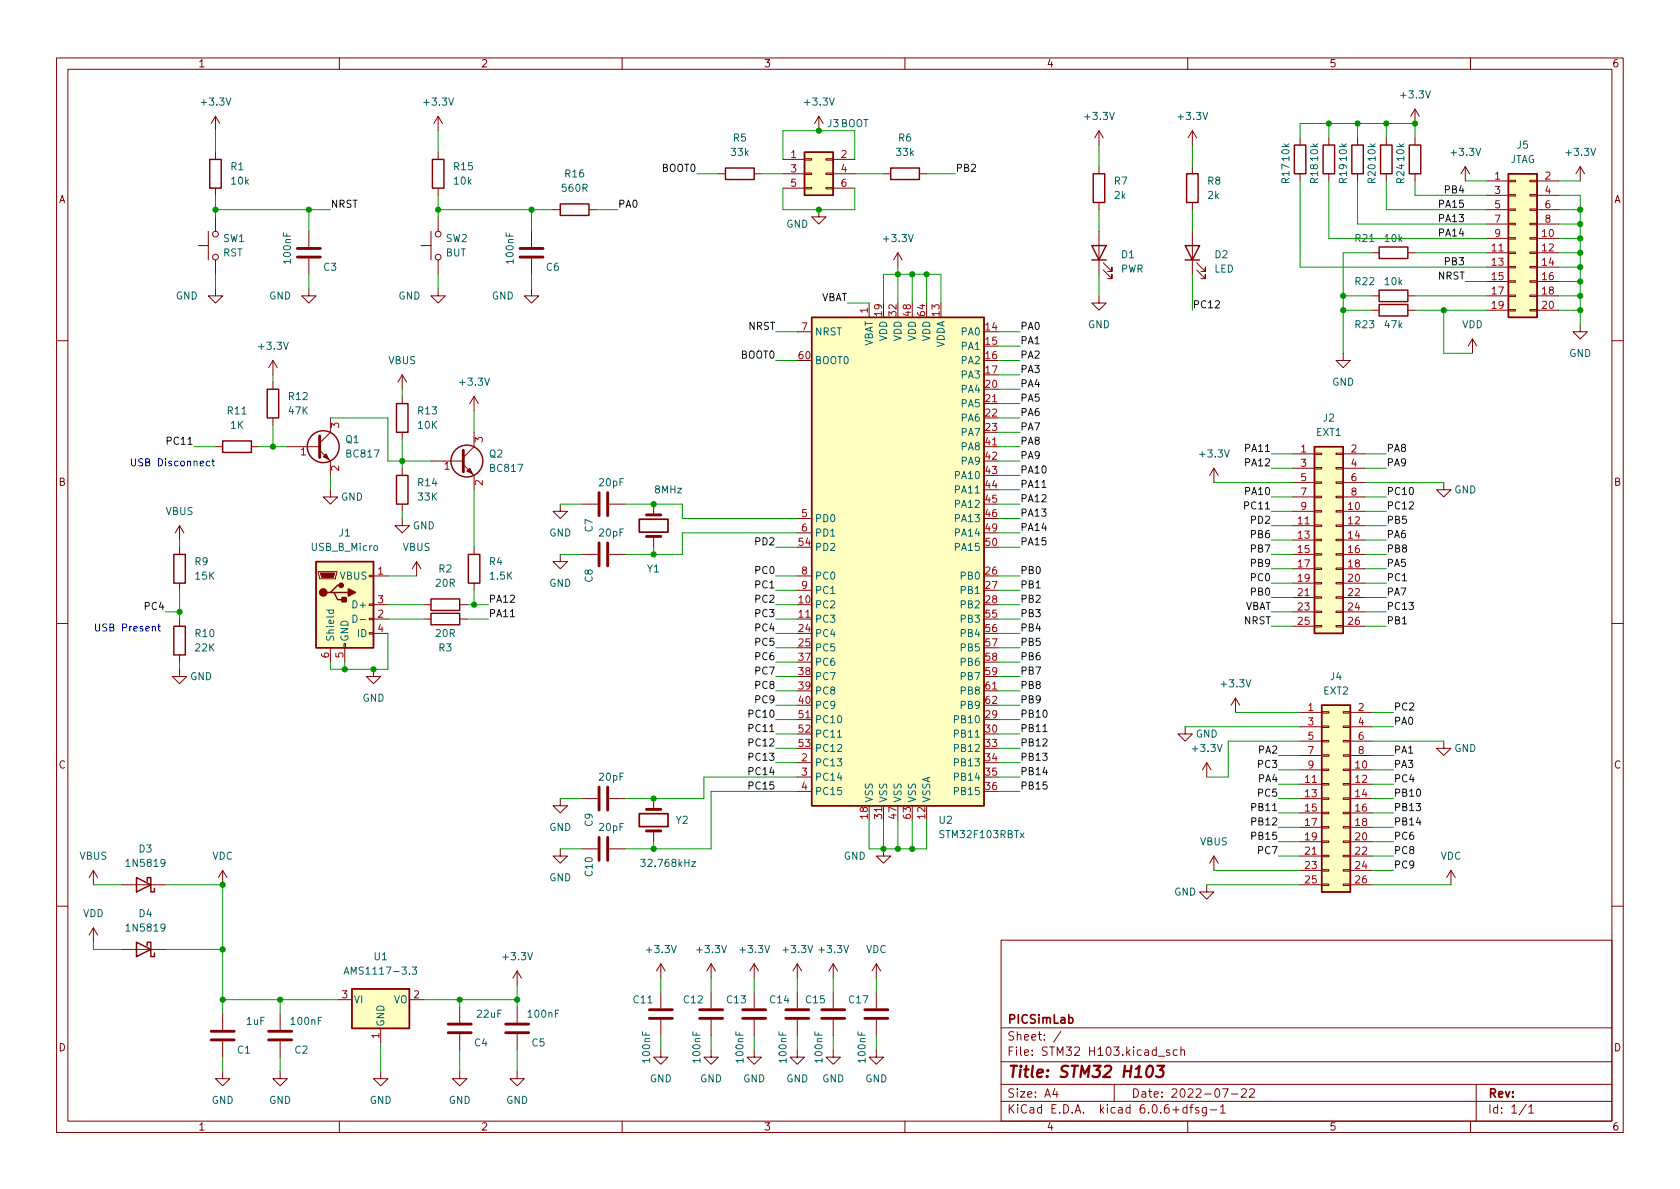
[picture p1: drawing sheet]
<svg xmlns="http://www.w3.org/2000/svg" width="297mm" height="210mm" viewBox="0 0 297 210" stroke-linecap="round" stroke-linejoin="round" font-family="sans-serif">
<g fill="none" stroke="#840000" stroke-width=".18">
<path d="M10 10.2h277v190.1h-277zM12 12.2h273v186.1h-273zM60 10.2v2M110 10.2v2M160 10.2v2M210 10.2v2M250.2 19.3l-.8 1.3M250.2 19.3v2.5M250.2 19.3l.8 1.3M260 10.2v2M38.1 20.6l-.8 1.2M38.1 20.6v2.5"/>
<path d="M38.1 26.9v1.3M38.1 33.3v1.2M38.1 38.3v2.6M38.1 20.6l.8 1.2M77.5 20.6v2.5M77.5 26.9v1.3M77.5 33.3v1.2M77.5 38.3v2.6M77.5 20.6l-.8 1.2M77.5 20.6l.7 1.2M97.8 37.1h1.3M104.1 37.1h1.3"/>
<path d="M127 30.7h1.3M133.3 30.7h1.3M138.4 30.7h3.8M138.4 28.2h3.8M138.4 33.3h3.8M142.2 33.1h1.3v.3h-1.3zM142.2 30.6h1.3v.3h-1.3zM142.2 28.1h1.3v.2h-1.3zM144.8 37.1v1.2h1.2l-1.2 1.3-1.3-1.3h1.3M144.8 20.6l-.8 1.2M144.8 20.6v2.5M144.8 20.6l.7 1.2"/>
<path d="M146 33.1h1.3v.3h-1.3zM146 30.6h1.3v.3h-1.3zM146 28.1h1.3v.2h-1.3zM147.3 30.7h3.8M147.3 28.2h3.8M147.3 33.3h3.8M156.2 30.7h1.3M162.6 30.7h1.2M194.3 23.1l-.8 1.3M194.3 23.1v2.5M194.3 29.5v1.2M194.3 35.8v1.3"/>
<path d="M194.3 23.1l.8 1.3M210.8 23.1v2.5M210.8 29.5v1.2M210.8 35.8v1.3M210.8 23.1l-.7 1.3M210.8 23.1l.8 1.3M229.9 24.4v1.2M229.9 30.7v1.3M234.9 24.4v1.2M234.9 30.7v1.3M240 24.4v1.2M240 30.7v1.3"/>
<path d="M245.1 24.4v1.2M245.1 30.7v1.3M250.2 24.4v1.2M250.2 30.7v1.3M259.1 29.5l-.8 1.2M259.1 29.5v2.5M259.1 29.5l.7 1.2M262.9 37.1h3.8M262.9 32h3.8M262.9 34.5h3.8M262.9 39.6h3.8M266.7 39.5h1.3v.2h-1.3z"/>
<path d="M266.7 37h1.3v.2h-1.3zM266.7 34.4h1.3v.3h-1.3zM266.7 31.9h1.3v.2h-1.3zM270.5 39.5h1.3v.2h-1.3zM270.5 37h1.3v.2h-1.3zM270.5 34.4h1.3v.3h-1.3zM270.5 31.9h1.3v.2h-1.3zM271.8 37.1h3.8M271.8 32h3.8M271.8 34.5h3.8M271.8 39.6h3.8M279.4 29.5l-.8 1.2"/>
<path d="M279.4 29.5v2.5M279.4 29.5l.8 1.2M35.1 43.4h1.7M36.8 40.9v5.1M38.1 51v1.3h1.3l-1.3 1.3-1.3-1.3h1.3M38.1 46v2.5M54.6 51v1.3h1.3l-1.3 1.3-1.3-1.3h1.3M54.6 40.9v2.8M54.6 45.7v2.8M74.4 43.4h1.8M76.2 40.9v5.1M77.5 51v1.3h1.2l-1.2 1.3-1.3-1.3h1.3"/>
<path d="M77.5 46v2.5M94 51v1.3h1.2l-1.2 1.3-1.3-1.3h1.3M94 40.9v2.8M94 45.7v2.8M141 58.7h2.5M153.7 53.6v2.5M158.7 44.7l-.7 1.3M158.7 44.7v2.5M158.7 44.7l.8 1.3M194.3 52.3v1.3h1.3l-1.3 1.3-1.3-1.3h1.3M194.3 40.9v7.6M195.1 47.7l1.5 1.6v-.8v.8h-.8"/>
<path d="M195.1 46.5l1.5 1.5v-.8v.8h-.8M210.8 40.9v7.6M211.6 47.7l1.5 1.6v-.8v.8h-.8M211.6 46.5l1.5 1.5v-.8v.8h-.8M242.6 52.3h1.2M242.6 54.9h1.2M242.6 44.7h1.2M248.9 52.3h1.3M248.9 54.9h1.3M248.9 44.7h1.3M260.3 59.9l-.7 1.3M260.3 59.9v2.6"/>
<path d="M260.3 59.9l.8 1.3M262.9 52.3h3.8M262.9 54.9h3.8M262.9 44.7h3.8M262.9 42.2h3.8M262.9 47.2h3.8M262.9 49.8h3.8M266.7 54.7h1.3v.3h-1.3zM266.7 52.2h1.3v.2h-1.3zM266.7 49.7h1.3v.2h-1.3zM266.7 47.1h1.3v.3h-1.3zM266.7 44.6h1.3v.2h-1.3z"/>
<path d="M266.7 42h1.3v.3h-1.3zM270.5 54.7h1.3v.3h-1.3zM270.5 52.2h1.3v.2h-1.3zM270.5 49.7h1.3v.2h-1.3zM270.5 47.1h1.3v.3h-1.3zM270.5 44.6h1.3v.2h-1.3zM270.5 42h1.3v.3h-1.3zM271.8 52.3h3.8M271.8 54.9h3.8M271.8 44.7h3.8M271.8 42.2h3.8M271.8 47.2h3.8"/>
<path d="M271.8 49.8h3.8M279.4 57.4v1.3h1.3l-1.3 1.2-1.3-1.2h1.3M10 60.2h2M38.1 79h1.3M44.4 79h1.3M48.3 63.7v2.6M48.3 67.6v1.2M48.3 73.9v1.3M48.3 63.7l-.8 1.3M48.3 63.7l.7 1.3M50.8 79h5.7M56.5 79.6l1.9 1.9v2.6"/>
<path d="M58.4 73.9v2.5l-1.9 2M71.1 66.3v2.5M71.1 70.1v1.3M71.1 76.4v1.3M71.1 66.3l-.7 1.3M71.1 66.3l.8 1.3M83.8 76.4v2.6l-1.9 1.9M83.8 70.1v2.5M83.8 70.1l-.7 1.3M83.8 70.1l.8 1.3M174 71.4h2.5M174 79h2.5"/>
<path d="M237.5 62.5v1.2h1.3l-1.3 1.3-1.3-1.3h1.3M285 60.2h2M31.7 93l-.7 1.2M31.7 93v2.5M31.7 96.8v1.2M31.7 93l.8 1.2M58.4 86.6v1.3h1.3l-1.3 1.2-1.3-1.2h1.3M71.1 91.7v1.3h1.3l-1.3 1.2-1.3-1.2h1.3M71.1 82.8v1.3M71.1 89.1v1.3M73.7 99.3l-.8 1.3M73.7 99.3v2.5"/>
<path d="M73.7 99.3l.7 1.3M76.2 81.5h5.7M81.9 82.2l1.9 1.9v2.5M83.8 96.8v1.2M99.1 98v1.3h1.2l-1.2 1.3-1.3-1.3h1.3M99.1 89.1v1.3h1.2l-1.2 1.3-1.3-1.3h1.3M102.9 98h2.8M102.9 89.1h2.8M107.7 98h2.8M107.7 89.1h2.8M115.6 89.1v2M115.6 94.9v1.9"/>
<path d="M141 91.7h2.5M141 94.2h2.5M214.6 82.8v2.5M214.6 82.8l-.7 1.3M214.6 82.8l.8 1.3M228.6 80.3h3.8M228.6 90.4h3.8M228.6 93h3.8M228.6 95.5h3.8M228.6 98h3.8M228.6 82.8h3.8M228.6 85.3h3.8"/>
<path d="M228.6 87.9h3.8M232.4 97.9h1.3v.3h-1.3zM232.4 95.4h1.3v.2h-1.3zM232.4 92.8h1.3v.3h-1.3zM232.4 90.3h1.3v.2h-1.3zM232.4 87.8h1.3v.2h-1.3zM232.4 85.2h1.3v.3h-1.3zM232.4 82.7h1.3v.2h-1.3zM232.4 80.1h1.3v.3h-1.3zM236.2 97.9h1.3v.3h-1.3zM236.2 95.4h1.3v.2h-1.3zM236.2 92.8h1.3v.3h-1.3z"/>
<path d="M236.2 90.3h1.3v.2h-1.3zM236.2 87.8h1.3v.2h-1.3zM236.2 85.2h1.3v.3h-1.3zM236.2 82.7h1.3v.2h-1.3zM236.2 80.1h1.3v.3h-1.3zM237.5 80.3h3.8M237.5 90.4h3.8M237.5 93h3.8M237.5 95.5h3.8M237.5 98h3.8M237.5 82.8h3.8M237.5 85.3h3.8"/>
<path d="M237.5 87.9h3.8M255.3 85.3v1.3h1.2l-1.2 1.3-1.3-1.3h1.3M10 110.2h2M31.7 118.4v1.2h1.3l-1.3 1.3-1.2-1.3h1.2M31.7 103.1v1.3M31.7 109.5v1.2M31.7 115.8v1.3M56.3 101.1h3.3v.2l-.3 1.1h-2.8zM58.4 114.5v2.6M60.8 113.8h.3v.7h-.3zM61 114.5v2.6M65.3 111.9h.7v.2h-.7z"/>
<path d="M65.3 109.3h.7v.3h-.7zM65.3 106.8h.7v.3h-.7zM65.3 101.7h.7v.3h-.7zM66 118.4v1.2h1.3l-1.3 1.3-1.2-1.3h1.2M66 109.5h2.6M66 101.8h2.6M66 106.9h2.6M66 112h2.6M74.9 109.5h1.3M74.9 106.9h1.3M81.3 109.5h1.2M81.3 106.9h1.2"/>
<path d="M83.8 103.1v1.3M141 109.5h2.5M141 101.8h2.5M141 104.4h2.5M228.6 100.6h3.8M228.6 103.1h3.8M228.6 105.7h3.8M228.6 108.2h3.8M228.6 110.7h3.8M232.4 110.6h1.3v.3h-1.3zM232.4 108.1h1.3v.2h-1.3zM232.4 105.5h1.3v.3h-1.3z"/>
<path d="M232.4 103h1.3v.2h-1.3zM232.4 100.5h1.3v.2h-1.3zM236.2 110.6h1.3v.3h-1.3zM236.2 108.1h1.3v.2h-1.3zM236.2 105.5h1.3v.3h-1.3zM236.2 103h1.3v.2h-1.3zM236.2 100.5h1.3v.2h-1.3zM237.5 100.6h3.8M237.5 103.1h3.8M237.5 105.7h3.8M237.5 108.2h3.8M237.5 110.7h3.8"/>
<path d="M285 110.2h2M141 134.9h2.5M141 137.4h2.5M141 139.9h2.5M141 127.2h2.5M174 122.2h2.5M209.5 128.5v1.3h1.3l-1.3 1.3-1.2-1.3h1.2M213.4 134.9l-.8 1.2M213.4 134.9v2.5M213.4 134.9l.7 1.2M218.4 123.4l-.7 1.3M218.4 123.4v2.6"/>
<path d="M218.4 123.4l.8 1.3M229.9 126h3.8M229.9 136.1h3.8M229.9 138.7h3.8M229.9 128.5h3.8M229.9 131.1h3.8M229.9 133.6h3.8M233.7 138.6h1.2v.2h-1.2zM233.7 136h1.2v.3h-1.2zM233.7 133.5h1.2v.2h-1.2zM233.7 130.9h1.2v.3h-1.2zM233.7 128.4h1.2v.2h-1.2z"/>
<path d="M233.7 125.9h1.2v.2h-1.2zM237.5 138.6h1.3v.2h-1.3zM237.5 136h1.3v.3h-1.3zM237.5 133.5h1.3v.2h-1.3zM237.5 130.9h1.3v.3h-1.3zM237.5 128.4h1.3v.2h-1.3zM237.5 125.9h1.3v.2h-1.3zM238.8 126h3.8M238.8 136.1h3.8M238.8 138.7h3.8M238.8 128.5h3.8M238.8 131.1h3.8"/>
<path d="M238.8 133.6h3.8M255.3 131.1v1.2h1.2l-1.2 1.3-1.3-1.3h1.3M16.5 153.9l-.8 1.3M16.5 153.9v2.6M16.5 153.9l.8 1.3M21.6 156.5h7.6M39.4 153.9l-.8 1.3M39.4 153.9v2.6M39.4 153.9l.7 1.3M99.1 150.1v1.3h1.2l-1.2 1.2-1.3-1.2h1.3M99.1 141.2v1.3h1.2l-1.2 1.3-1.3-1.3h1.3M102.9 150.1h2.8"/>
<path d="M102.9 141.2h2.8M107.7 150.1h2.8M107.7 141.2h2.8M115.6 141.2v1.9M115.6 146.9v1.9M156.2 150.1v1.3h1.3l-1.3 1.2-1.3-1.2h1.3M156.2 142.5v2.5M213.4 156.5v1.2h-1.3l1.3 1.3 1.2-1.3h-1.2M214.6 151.4l-.7 1.2M214.6 151.4v2.5M214.6 151.4l.8 1.2M229.9 156.5h3.8"/>
<path d="M229.9 141.2h3.8M229.9 143.8h3.8M229.9 146.3h3.8M229.9 148.8h3.8M229.9 151.4h3.8M229.9 153.9h3.8M233.7 156.3h1.2v.3h-1.2zM233.7 153.8h1.2v.2h-1.2zM233.7 151.3h1.2v.2h-1.2zM233.7 148.7h1.2v.3h-1.2zM233.7 146.2h1.2v.2h-1.2zM233.7 143.6h1.2v.3h-1.2z"/>
<path d="M233.7 141.1h1.2v.2h-1.2zM237.5 156.3h1.3v.3h-1.3zM237.5 153.8h1.3v.2h-1.3zM237.5 151.3h1.3v.2h-1.3zM237.5 148.7h1.3v.3h-1.3zM237.5 146.2h1.3v.2h-1.3zM237.5 143.6h1.3v.3h-1.3zM237.5 141.1h1.3v.2h-1.3zM238.8 156.5h3.8M238.8 141.2h3.8M238.8 143.8h3.8M238.8 146.3h3.8"/>
<path d="M238.8 148.8h3.8M238.8 151.4h3.8M238.8 153.9h3.8M256.5 153.9l-.7 1.3M256.5 153.9v2.6M256.5 153.9l.8 1.3M10 160.2h2M16.5 164.1v2.5M16.5 164.1l-.8 1.2M16.5 164.1l.8 1.2M21.6 167.9h7.6M39.4 179.3v2.8"/>
<path d="M49.5 179.3v2.8M59.7 176.8h2.5M72.4 176.8h2.5M81.3 178v2.8M91.4 171.7v2.5M91.4 178v2.8M91.4 171.7l-.7 1.3M91.4 171.7l.8 1.3M116.8 170.4v2.6M116.8 175.5v2.8M116.8 170.4l-.7 1.3M116.8 170.4l.8 1.3"/>
<path d="M125.7 170.4v2.6M125.7 175.5v2.8M125.7 170.4l-.7 1.3M125.7 170.4l.8 1.3M133.3 170.4v2.6M133.3 175.5v2.8M133.3 170.4l-.7 1.3M133.3 170.4l.8 1.3M141 170.4v2.6M141 175.5v2.8M141 170.4l-.8 1.3M141 170.4l.7 1.3"/>
<path d="M147.3 170.4l-.7 1.3M147.3 170.4v2.6M147.3 175.5v2.8M147.3 170.4l.8 1.3M154.9 170.4v2.6M154.9 175.5v2.8M154.9 170.4l-.7 1.3M154.9 170.4l.8 1.3M177 166.3h108v32h-108zM285 160.2h2M39.4 189.5v1.2h1.2l-1.2 1.3-1.3-1.3h1.3M39.4 184.1v2.8"/>
<path d="M49.5 189.5v1.2h1.3l-1.3 1.3-1.2-1.3h1.2M49.5 184.1v2.8M60 198.3v2M67.3 189.5v1.2h1.3l-1.3 1.3-1.3-1.3h1.3M67.3 181.9v2.5M81.3 189.5v1.2h1.2l-1.2 1.3-1.3-1.3h1.3M81.3 182.9v2.8M91.4 189.5v1.2h1.3l-1.3 1.3-1.2-1.3h1.2M91.4 182.9v2.8M110 198.3v2M116.8 185.7v1.2h1.3l-1.3 1.3-1.2-1.3h1.2M116.8 180.3v2.8"/>
<path d="M125.7 185.7v1.2h1.3l-1.3 1.3-1.2-1.3h1.2M125.7 180.3v2.8M133.3 185.7v1.2h1.3l-1.3 1.3-1.2-1.3h1.2M133.3 180.3v2.8M141 185.7v1.2h1.2l-1.2 1.3-1.3-1.3h1.3M141 180.3v2.8M147.3 185.7v1.2h1.3l-1.3 1.3-1.3-1.3h1.3M147.3 180.3v2.8M154.9 185.7v1.2h1.3l-1.3 1.3-1.2-1.3h1.2M154.9 180.3v2.8M160 198.3v2M177 194.8h108"/>
<path d="M177 191.8h108M177 187.8h108M177 181.8h108M186.5 192.5l-.4 1h1M186.9 193v1M187.6 182.4l-1.3 1.9M197 191.8v3M204.8 186.8h1.1M206.8 185.7l-.4-.1-.2 .2 .1 .3 .5 .1v.4h-.6M208.1 185.7l-.4-.1-.3 .3v.4l.2 .3h.5M208.8 185.8l.2-.2 .4 .1v.9M208.8 185.1v1.5"/>
<path d="M209.9 195.9l-.5-.1-.3 .3v.4l.2 .3h.6M209.9 195.3v1.5M210 198.3v2M210.4 195.8h.5M210.9 195.3l-.3 .2v1.3M211.9 195.9l-.3-.1-.2 .2v.3l.5 .1v.4h-.5M213.3 195.8v1.2l-.3 .3h-.4M213.3 195.9l-.4-.1-.3 .3v.4l.1 .3h.6M214 196.3h1.1M215.8 195.8l.4-.5v1.5M215.8 196.8h.8M216.1 192.5h1l-.6 1.5"/>
<path d="M217.7 193.5h1.2M219.5 192.7l.6-.2 .2 .2 .1 .3-1 1h1M220.9 192.7l.6-.2 .2 .2 .1 .3-.9 1h.9M260 198.3v2M261 191.8v6.5M269.9 195.3l-1.3 1.9M270.3 195.8l.4-.5v1.5M270.3 196.8h.9"/>
<circle cx="38.1" cy="45.5" r=".51"/>
<circle cx="38.1" cy="41.4" r=".51"/>
<circle cx="77.5" cy="45.5" r=".51"/>
<circle cx="77.5" cy="41.4" r=".51"/>
</g>
<path d="M203 188.7a.46 .46 0 0 1 .5-.2 .46 .46 0 0 1 .3 .3 1.15 1.15 0 0 1-.8 1.7l-.1-.1a1.54 1.54 0 0 1 .1-1.7zM204.6 188.5h1.3l-.8 .7h.3l.2 .2 .1 .2-.2 .7-.3 .2h-.5l-.3-.2" fill="none" stroke="#840000" stroke-width=".4"/>
<path d="M113 91.8h5.1v2.3h-5.1zM113 143.9h5.1v2.3h-5.1zM189 180l.4-.1 .3 .3v.4l-.1 .3h-.6" fill="none" stroke="#840000" stroke-width=".3"/>
<g fill="none" stroke="#840000" stroke-width=".25">
<path d="M37.1 28.2h2v5.1h-2zM76.5 28.2h2v5.1h-2zM99.1 36.1h5v2h-5zM128.3 29.7h5v2h-5zM142.2 26.9h5.1v7.6h-5.1zM157.5 29.7h5.1v2h-5.1zM193.3 30.7h2v5.1h-2zM209.8 30.7h2v5.1h-2zM228.9 25.6h2v5.1h-2zM233.9 25.6h2.1v5.1h-2.1zM239 25.6h2v5.1h-2zM244.1 25.6h2v5.1h-2z"/>
<path d="M249.2 25.6h2v5.1h-2zM266.7 30.7h5.1v25.4h-5.1zM143.5 56.1h30.5v86.4h-30.5zM193 43.4h2.6l-1.3 2.6zM193 46h2.6M209.5 43.4h2.6l-1.3 2.6zM209.5 46h2.6M243.8 51.3h5.1v2h-5.1zM243.8 53.8h5.1v2.1h-5.1zM243.8 43.7h5.1v2h-5.1zM39.4 78h5v2h-5zM47.2 68.8h2.1v5.1h-2.1z"/>
<path d="M70.1 71.4h2v5h-2zM232.4 79h5.1v33h-5.1zM30.7 98h2.1v5.1h-2.1zM55.9 99.3h10.1v15.2h-10.1zM70.1 84.1h2v5h-2zM82.8 98h2v5.1h-2zM30.7 110.7h2.1v5.1h-2.1zM58.4 104.8h.7l.6 1.2h1.3M59.1 104.8h2.5M60.3 103.5h-.6l-1.3 1.3h-.6M76.2 105.9h5.1v2h-5.1zM76.2 108.5h5.1v2h-5.1z"/>
<path d="M233.7 124.7h5.1v33h-5.1zM24.1 155.2l2.6 1.3-2.6 1.2zM26 155.8v-.6h.7v2.5h.6v-.6M24.1 166.6l2.6 1.3-2.6 1.3zM26 167.3v-.7h.7v2.6h.6v-.7M62.2 174.9h10.2v7h-10.2z"/>
<circle cx="57.1" cy="79" r="2.82"/>
<circle cx="82.5" cy="81.5" r="2.82"/>
</g>
<g fill="none" stroke="#840000" stroke-width=".51">
<path d="M52.6 45.5h4M52.6 43.9h4M91.9 45.5h4.1M91.9 43.9h4.1M56.5 77.1v3.8M81.9 79.6v3.8M105.9 87.1v4.1M105.9 96v4.1M107.4 87.1v4.1M107.4 96v4.1M114.3 94.9h2.5M114.3 91.1h2.5"/>
<path d="M105.9 139.2v4.1M107.4 139.2v4.1M105.9 148.1v4M107.4 148.1v4M114.3 146.9h2.5M114.3 143.1h2.5M114.8 178.6h4.1M123.7 178.6h4.1M131.3 178.6h4.1M138.9 178.6h4.1M145.3 178.6h4.1M152.9 178.6h4.1"/>
<path d="M37.3 183.9h4.1M37.3 182.4h4.1M47.5 183.9h4.1M47.5 182.4h4.1M79.2 182.6h4.1M79.2 181.1h4.1M89.4 182.6h4.1M89.4 181.1h4.1M114.8 180.1h4.1M123.7 180.1h4.1M131.3 180.1h4.1M138.9 180.1h4.1"/>
<path d="M145.3 180.1h4.1M152.9 180.1h4.1"/>
</g>
<g fill="#840000" stroke="#840000" stroke-width=".18">
<path d="M82.5 83.3l.6-.5 .5 1z"/>
<path d="M56.6 101.3h2.6l-.3 .8h-2z"/>
<path d="M57.7 80.3l.5 1-1.1-.5z"/>
</g>
<g fill="#ffffc2" stroke="#ffffc2" stroke-width=".18">
<path d="M142.2 26.9h5.1v7.6h-5.1z"/>
<path d="M143.5 56.1h30.5v86.4h-30.5z"/>
<path d="M232.4 79h5.1v33h-5.1z"/>
<path d="M233.7 124.7h5.1v33h-5.1z"/>
<path d="M55.9 99.3h10.1v15.2h-10.1z"/>
<path d="M266.7 30.7h5.1v25.4h-5.1z"/>
<path d="M62.2 174.9h10.2v7h-10.2z"/>
</g>
<path d="M57.7 107.9h1.3M58.2 107.9l-.1 .4 .3 .2 .5-.1v-.5M62.4 108.8a.64 .64 0 0 1 .7 .6 .64 .64 0 0 1-.7 .6zM63.7 109.6h.9M148.1 130.4h.7M113.3 152h.8l-.4 .4 .3 .2v.5l-.2 .1-.5-.1M122.3 152.4h.7l-.7 .8h.7M60.8 172.3l.5-1.3 .4 1.3M61 171.9h.6M72.9 171h.8l-.5 .5 .4 .1v.6l-.2 .1-.5-.1" fill="none" stroke="#006464" stroke-width=".18"/>
<g fill="#840000" stroke="#840000" stroke-width=".25">
<path d="M61.6 104.1l1.3 .7-1.3 .6z"/>
<path d="M60.5 105.7h.7v.7h-.7z"/>
<circle cx="57.1" cy="104.8" r=".63"/>
<circle cx="60.3" cy="103.5" r=".38"/>
</g>
<path d="M184.2 86.2h.8M90.2 109.1h.8M184.4 129.4h.7" fill="none" stroke="#0f0f0f" stroke-width=".18"/>
<path d="M37.1 81.6l-.4-.1-.2 .3 .1 .5h.5M37.5 81.5h.4M37.6 81.1v1.1l.3 .2M26.9 110.9l.2-.1h.3l.1 .8M27.9 110.8h.5M28.1 110.3v1.1l.3 .2" fill="none" stroke="#0000c2" stroke-width=".18"/>
<g fill="none" stroke="#009600" stroke-width=".18">
<path d="M38.1 37.1h20.3M38.1 23.1v3.8M38.1 34.5v3.8M54.6 37.1v3.8M77.5 37.1h20.3M77.5 23.1v3.8M77.5 34.5v3.8M94 37.1v3.8M105.4 37.1h3.8M123.2 30.7h3.8M134.6 30.7h3.8M138.4 33.3v3.8h12.7v-3.8"/>
<path d="M138.4 28.2v-5.1h12.7v5.1M151.1 30.7h5.1M163.8 30.7h5.1M194.3 25.6v3.9M194.3 37.1v3.8M210.8 25.6v3.9M210.8 37.1v3.8M229.9 24.4v-2.6h20.3v2.6M229.9 32v15.2h33M234.9 32v10.2h28M234.9 21.8v2.6M240 32v7.6h22.9"/>
<path d="M240 21.8v2.6M245.1 32v5.1h17.8M245.1 21.8v2.6M250.2 32v2.5h12.7M259.1 32h3.8M275.6 37.1h3.8M275.6 32h3.8M275.6 34.5h3.8v22.9M275.6 39.6h3.8M38.1 48.5v2.5M54.6 48.5v2.5M77.5 48.5v2.5"/>
<path d="M94 48.5v2.5M137.2 58.7h3.8M149.9 53.6h3.8M156.2 53.6v-5.1h10.2v5.1M158.7 47.2v6.4M161.3 48.5v5.1M163.8 48.5v5.1M176.5 58.7h3.8M194.3 48.5v3.8M210.8 48.5v6.4M237.5 54.9h5.1M237.5 52.3h5.1"/>
<path d="M242.6 44.7h-5.1v17.8M250.2 44.7h12.7M250.2 54.9h12.7M250.2 52.3h12.7M255.3 54.9v7.6h5M259.1 49.8h3.8M275.6 44.7h3.8M275.6 54.9h3.8M275.6 52.3h3.8M275.6 47.2h3.8M275.6 42.2h3.8M275.6 49.8h3.8"/>
<path d="M34.3 79h3.8M45.7 79h5.1M48.3 66.3v1.3M48.3 75.2v3.8M58.4 73.9h10.2v7.6h7.6M71.1 68.8v1.3M71.1 77.7v5.1M83.8 72.6v3.8M137.2 63.7h3.8M176.5 63.7h3.8M176.5 73.9h3.8M176.5 79h3.8"/>
<path d="M176.5 76.4h3.8M176.5 68.8h3.8M176.5 66.3h3.8M176.5 71.4h3.8M176.5 61.2h3.8M31.7 95.5v1.3M58.4 84.1v2.5M71.1 90.4v1.3M83.8 86.6v10.2M99.1 98h3.8M99.1 89.1h3.8M110.5 89.1h10.1v2.6h20.4"/>
<path d="M115.6 96.8v1.2M137.2 96.8h3.8M141 94.2h-20.4v3.8h-10.1M176.5 81.5h3.8M176.5 91.7h3.8M176.5 94.2h3.8M176.5 96.8h3.8M176.5 89.1h3.8M176.5 84.1h3.8M176.5 86.6h3.8M214.6 85.3h14M224.8 98h3.8"/>
<path d="M224.8 93h3.8M224.8 80.3h3.8M224.8 95.5h3.8M224.8 90.4h3.8M224.8 82.8h3.8M224.8 87.9h3.8M241.3 98h3.8M241.3 93h3.8M241.3 80.3h3.8M241.3 95.5h3.8M241.3 85.3h14M241.3 90.4h3.8"/>
<path d="M241.3 82.8h3.8M241.3 87.9h3.8M29.2 108.2h2.5M31.7 104.4v5.1M31.7 117.1v1.3M61 117.1v1.3M68.6 106.9h6.3M68.6 101.8h5.1M68.6 112v6.4h-10.2v-1.3M68.6 109.5h6.3M82.5 106.9h3.9M82.5 109.5h3.9"/>
<path d="M83.8 104.4v2.5M137.2 106.9h3.8M137.2 104.4h3.8M137.2 101.8h3.8M137.2 112h3.8M137.2 109.5h3.8M137.2 114.5h3.8M137.2 117.1h3.8M137.2 119.6h3.8M176.5 106.9h3.8M176.5 104.4h3.8M176.5 101.8h3.8"/>
<path d="M176.5 112h3.8M176.5 109.5h3.8M176.5 114.5h3.8M176.5 117.1h3.8M176.5 119.6h3.8M224.8 108.2h3.8M224.8 103.1h3.8M224.8 105.7h3.8M224.8 100.6h3.8M224.8 110.7h3.8M241.3 108.2h3.8M241.3 103.1h3.8"/>
<path d="M241.3 105.7h3.8M241.3 100.6h3.8M241.3 110.7h3.8M137.2 132.3h3.8M137.2 129.8h3.8M137.2 134.9h3.8M137.2 124.7h3.8M137.2 127.2h3.8M137.2 122.2h3.8M141 139.9h-15.3v10.2h-15.2M141 137.4h-16.5v3.8h-14M176.5 132.3h3.8"/>
<path d="M176.5 129.8h3.8M176.5 137.4h3.8M176.5 134.9h3.8M176.5 139.9h3.8M176.5 124.7h3.8M176.5 127.2h3.8M176.5 122.2h3.8M209.5 128.5h20.4M218.4 126h11.5M226.1 138.7h3.8M226.1 136.1h3.8M226.1 133.6h3.8"/>
<path d="M229.9 131.1h-12.7v6.3h-3.8M242.6 138.7h3.8M242.6 128.5h3.8M242.6 126h3.8M242.6 131.1h12.7M242.6 136.1h3.8M242.6 133.6h3.8M16.5 156.5h5.1M29.2 156.5h10.2v22.8M99.1 150.1h3.8M99.1 141.2h3.8M115.6 148.8v1.3"/>
<path d="M153.7 145v5.1h10.1v-5.1M156.2 145v5.1M158.7 145v5.1M161.3 145v5.1M213.4 156.5h16.5M214.6 153.9h15.3M226.1 141.2h3.8M226.1 146.3h3.8M226.1 143.8h3.8M226.1 148.8h3.8M226.1 151.4h3.8M242.6 156.5h13.9"/>
<path d="M242.6 141.2h3.8M242.6 146.3h3.8M242.6 143.8h3.8M242.6 148.8h3.8M242.6 151.4h3.8M242.6 153.9h3.8M16.5 166.6v1.3h5.1M29.2 167.9h10.2M39.4 176.8h20.3M49.5 176.8v2.5M74.9 176.8h16.5M81.3 176.8v1.2"/>
<path d="M91.4 174.2v3.8M116.8 173v2.5M125.7 173v2.5M133.3 173v2.5M141 173v2.5M147.3 173v2.5M154.9 173v2.5M39.4 186.9v2.6M49.5 186.9v2.6M67.3 184.4v5.1M81.3 185.7v3.8M91.4 185.7v3.8"/>
<path d="M116.8 183.1v2.6M125.7 183.1v2.6M133.3 183.1v2.6M141 183.1v2.6M147.3 183.1v2.6M154.9 183.1v2.6"/>
</g>
<g fill="#009600" stroke="#009600" stroke-width=".18">
<circle cx="279.4" cy="49.8" r=".46"/>
<circle cx="279.4" cy="42.2" r=".46"/>
<circle cx="279.4" cy="44.7" r=".46"/>
<circle cx="279.4" cy="47.2" r=".46"/>
<circle cx="279.4" cy="37.1" r=".46"/>
<circle cx="279.4" cy="39.6" r=".46"/>
<circle cx="279.4" cy="54.9" r=".46"/>
<circle cx="279.4" cy="52.3" r=".46"/>
<circle cx="237.5" cy="52.3" r=".46"/>
<circle cx="237.5" cy="54.9" r=".46"/>
<circle cx="255.3" cy="54.9" r=".46"/>
<circle cx="161.3" cy="48.5" r=".46"/>
<circle cx="163.8" cy="48.5" r=".46"/>
<circle cx="158.7" cy="48.5" r=".46"/>
<circle cx="245.1" cy="21.8" r=".46"/>
<circle cx="250.2" cy="21.8" r=".46"/>
<circle cx="240" cy="21.8" r=".46"/>
<circle cx="234.9" cy="21.8" r=".46"/>
<circle cx="115.6" cy="141.2" r=".46"/>
<circle cx="94" cy="37.1" r=".46"/>
<circle cx="54.6" cy="37.1" r=".46"/>
<circle cx="38.1" cy="37.1" r=".46"/>
<circle cx="71.1" cy="81.5" r=".46"/>
<circle cx="77.5" cy="37.1" r=".46"/>
<circle cx="115.6" cy="89.1" r=".46"/>
<circle cx="115.6" cy="98" r=".46"/>
<circle cx="31.7" cy="108.2" r=".46"/>
<circle cx="61" cy="118.4" r=".46"/>
<circle cx="83.8" cy="106.9" r=".46"/>
<circle cx="66" cy="118.4" r=".46"/>
<circle cx="161.3" cy="150.1" r=".46"/>
<circle cx="158.7" cy="150.1" r=".46"/>
<circle cx="115.6" cy="150.1" r=".46"/>
<circle cx="156.2" cy="150.1" r=".46"/>
<circle cx="144.8" cy="23.1" r=".46"/>
<circle cx="144.8" cy="37.1" r=".46"/>
<circle cx="48.3" cy="79" r=".46"/>
<circle cx="39.4" cy="176.8" r=".46"/>
<circle cx="49.5" cy="176.8" r=".46"/>
<circle cx="39.4" cy="167.9" r=".46"/>
<circle cx="39.4" cy="156.5" r=".46"/>
<circle cx="81.3" cy="176.8" r=".46"/>
<circle cx="91.4" cy="176.8" r=".46"/>
</g>
<text font-size="2.8" fill="#840000" x="178" y="190.6">Title: STM32 H103</text>
<g font-size="2.1" fill="#840000">
<text x="178" y="184">Sheet: /</text>
<text x="178" y="181">PICSimLab</text>
<text x="178" y="186.7">File: STM32 H103.kicad_sch</text>
<text x="178" y="196.9">KiCad E.D.A. kicad 6.0.6+dfsg-1</text>
<text x="178" y="194.1">Size: A4</text>
<text x="200" y="194.1">Date: 2022-07-22</text>
<text x="263" y="194.1">Rev:</text>
<text x="263" y="196.9">Id: 1/1</text>
</g>
<g font-size="1.8" fill="#840000">
<text x="35" y="11.9">1</text>
<text x="85" y="11.9">2</text>
<text x="135" y="11.9">3</text>
<text x="185" y="11.9">4</text>
<text x="235" y="11.9">5</text>
<text x="285" y="11.9">6</text>
<text x="10.3" y="35.9">A</text>
<text x="285.3" y="35.9">A</text>
<text x="10.3" y="85.9">B</text>
<text x="285.3" y="85.9">B</text>
<text x="10.3" y="135.9">C</text>
<text x="285.3" y="135.9">C</text>
<text x="10.3" y="185.9">D</text>
<text x="285.3" y="185.9">D</text>
<text x="35" y="199.9">1</text>
<text x="85" y="199.9">2</text>
<text x="135" y="199.9">3</text>
<text x="185" y="199.9">4</text>
<text x="235" y="199.9">5</text>
<text x="285" y="199.9">6</text>
</g>
<g font-size="1.8" fill="#006464">
<text x="247.9" y="17.4">+3.3V</text>
<text x="35.8" y="18.7">+3.3V</text>
<text x="75.1" y="18.7">+3.3V</text>
<text x="142.4" y="18.7">+3.3V</text>
<text x="146.3" y="22.5">J3 BOOT</text>
<text x="192" y="21.2">+3.3V</text>
<text x="208.5" y="21.2">+3.3V</text>
<text x="129.3" y="27.6">33k</text>
<text x="129.7" y="25">R5</text>
<text x="158.5" y="27.6">33k</text>
<text x="158.9" y="25">R6</text>
<text x="228" y="28.4" transform="rotate(-90 228 28.4)">10k</text>
<text x="233" y="28.4" transform="rotate(-90 233 28.4)">10k</text>
<text x="238.1" y="28.4" transform="rotate(-90 238.1 28.4)">10k</text>
<text x="243.2" y="28.4" transform="rotate(-90 243.2 28.4)">10k</text>
<text x="248.3" y="28.4" transform="rotate(-90 248.3 28.4)">10k</text>
<text x="256.7" y="27.6">+3.3V</text>
<text x="266.9" y="28.8">JTAG</text>
<text x="268.3" y="26.3">J5</text>
<text x="277.1" y="27.6">+3.3V</text>
<text x="40.8" y="30.1">R1</text>
<text x="41" y="32.6">10k</text>
<text x="80.3" y="30.1">R15</text>
<text x="80.3" y="32.6">10k</text>
<text x="99.5" y="33.9">560R</text>
<text x="100" y="31.4">R16</text>
<text x="197" y="32.6">R7</text>
<text x="197.1" y="35.2">2k</text>
<text x="213.5" y="32.6">R8</text>
<text x="213.6" y="35.2">2k</text>
<text x="228" y="32.4" transform="rotate(-90 228 32.4)">R17</text>
<text x="233" y="32.4" transform="rotate(-90 233 32.4)">R18</text>
<text x="238.1" y="32.4" transform="rotate(-90 238.1 32.4)">R19</text>
<text x="243.2" y="32.4" transform="rotate(-90 243.2 32.4)">R20</text>
<text x="248.3" y="32.4" transform="rotate(-90 248.3 32.4)">R24</text>
<text x="139" y="40.3">GND</text>
<text x="39.4" y="45.3">RST</text>
<text x="39.5" y="42.8">SW1</text>
<text x="51.4" y="46.5" transform="rotate(-90 51.4 46.5)">100nF</text>
<text x="57.2" y="47.9">C3</text>
<text x="78.8" y="45.3">BUT</text>
<text x="78.8" y="42.8">SW2</text>
<text x="90.8" y="46.5" transform="rotate(-90 90.8 46.5)">100nF</text>
<text x="96.6" y="47.9">C6</text>
<text x="156.4" y="42.8">+3.3V</text>
<text x="198.3" y="45.7">D1</text>
<text x="214.8" y="45.7">D2</text>
<text x="239.7" y="42.8">R21</text>
<text x="244.9" y="42.8">10k</text>
<text x="31.1" y="53">GND</text>
<text x="47.6" y="53">GND</text>
<text x="70.4" y="53">GND</text>
<text x="86.9" y="53">GND</text>
<text x="198.1" y="48.2">PWR</text>
<text x="214.7" y="48.2">LED</text>
<text x="239.7" y="50.4">R22</text>
<text x="244.9" y="50.4">10k</text>
<text x="144" y="59.3">NRST</text>
<text x="170" y="59.3">PA0</text>
<text x="192.3" y="58">GND</text>
<text x="239.7" y="58">R23</text>
<text x="244.9" y="58">47k</text>
<text x="258.5" y="58">VDD</text>
<text x="45.9" y="61.8">+3.3V</text>
<text x="68.7" y="64.4">VBUS</text>
<text x="144" y="64.4">BOOT0</text>
<text x="154.3" y="61.5" transform="rotate(-90 154.3 61.5)">VBAT</text>
<text x="156.8" y="60.4" transform="rotate(-90 156.8 60.4)">VDD</text>
<text x="159.4" y="60.4" transform="rotate(-90 159.4 60.4)">VDD</text>
<text x="161.9" y="60.4" transform="rotate(-90 161.9 60.4)">VDD</text>
<text x="164.5" y="60.4" transform="rotate(-90 164.5 60.4)">VDD</text>
<text x="167" y="61.6" transform="rotate(-90 167 61.6)">VDDA</text>
<text x="170" y="61.8">PA1</text>
<text x="170" y="64.4">PA2</text>
<text x="277.4" y="63.1">GND</text>
<text x="51.1" y="70.7">R12</text>
<text x="81.5" y="68.2">+3.3V</text>
<text x="170" y="66.9">PA3</text>
<text x="170" y="69.5">PA4</text>
<text x="235.5" y="68.2">GND</text>
<text x="40.3" y="73.3">R11</text>
<text x="40.8" y="75.8">1K</text>
<text x="51.1" y="73.3">47K</text>
<text x="74" y="73.3">R13</text>
<text x="74" y="75.8">10K</text>
<text x="170" y="72">PA5</text>
<text x="170" y="74.5">PA6</text>
<text x="170" y="77.1">PA7</text>
<text x="232.7" y="77.1">EXT1</text>
<text x="234" y="74.5">J2</text>
<text x="61.1" y="78.4">Q1</text>
<text x="61.4" y="80.9">BC817</text>
<text x="86.5" y="80.9">Q2</text>
<text x="86.8" y="83.4">BC817</text>
<text x="170" y="79.6">PA8</text>
<text x="170" y="82.2">PA9</text>
<text x="212.3" y="80.9">+3.3V</text>
<text x="60.3" y="88.5">GND</text>
<text x="74" y="86">R14</text>
<text x="74" y="88.5">33K</text>
<text x="106" y="86">20pF</text>
<text x="115.8" y="87.2">8MHz</text>
<text x="169.1" y="84.7">PA10</text>
<text x="169.1" y="87.2">PA11</text>
<text x="169.1" y="89.8">PA12</text>
<text x="257.1" y="87.2">GND</text>
<text x="29.3" y="91.1">VBUS</text>
<text x="60" y="94.9">J1</text>
<text x="73" y="93.6">GND</text>
<text x="97.1" y="94.9">GND</text>
<text x="104.8" y="94" transform="rotate(-90 104.8 94)">C7</text>
<text x="106" y="94.9">20pF</text>
<text x="144" y="92.3">PD0</text>
<text x="144" y="94.9">PD1</text>
<text x="169.1" y="92.3">PA13</text>
<text x="169.1" y="94.9">PA14</text>
<text x="34.5" y="99.9">R9</text>
<text x="55.1" y="97.4">USB_B_Micro</text>
<text x="71.2" y="97.4">VBUS</text>
<text x="77.6" y="101.2">R2</text>
<text x="86.5" y="99.9">R4</text>
<text x="114.4" y="101.2">Y1</text>
<text x="144" y="97.4">PD2</text>
<text x="169.1" y="97.4">PA15</text>
<text x="34.6" y="102.5">15K</text>
<text x="60.1" y="102.5">VBUS</text>
<text x="62.7" y="107.6">D+</text>
<text x="77.1" y="103.8">20R</text>
<text x="86.7" y="102.5">1.5K</text>
<text x="97.1" y="103.8">GND</text>
<text x="104.8" y="102.9" transform="rotate(-90 104.8 102.9)">C8</text>
<text x="144" y="107.6">PC2</text>
<text x="144" y="102.5">PC0</text>
<text x="144" y="105">PC1</text>
<text x="170" y="102.5">PB0</text>
<text x="170" y="105">PB1</text>
<text x="170" y="107.6">PB2</text>
<text x="34.6" y="112.6">R10</text>
<text x="59.1" y="113.5" transform="rotate(-90 59.1 113.5)">Shield</text>
<text x="61.6" y="113.5" transform="rotate(-90 61.6 113.5)">GND</text>
<text x="63.3" y="112.6">ID</text>
<text x="77.1" y="112.6">20R</text>
<text x="144" y="110.1">PC3</text>
<text x="144" y="112.6">PC4</text>
<text x="170" y="110.1">PB3</text>
<text x="170" y="112.6">PB4</text>
<text x="34.6" y="115.2">22K</text>
<text x="77.6" y="115.2">R3</text>
<text x="144" y="115.2">PC5</text>
<text x="144" y="117.7">PC6</text>
<text x="170" y="115.2">PB5</text>
<text x="170" y="117.7">PB6</text>
<text x="33.6" y="120.3">GND</text>
<text x="64.1" y="124.1">GND</text>
<text x="144" y="120.3">PC7</text>
<text x="144" y="122.8">PC8</text>
<text x="144" y="125.3">PC9</text>
<text x="170" y="120.3">PB7</text>
<text x="170" y="122.8">PB8</text>
<text x="170" y="125.3">PB9</text>
<text x="216.1" y="121.5">+3.3V</text>
<text x="234" y="122.8">EXT2</text>
<text x="235.2" y="120.3">J4</text>
<text x="144" y="127.9">PC10</text>
<text x="144" y="130.4">PC11</text>
<text x="169.1" y="127.9">PB10</text>
<text x="169.1" y="130.4">PB11</text>
<text x="211.4" y="130.4">GND</text>
<text x="144" y="135.5">PC13</text>
<text x="144" y="133">PC12</text>
<text x="169.1" y="133">PB12</text>
<text x="169.1" y="135.5">PB13</text>
<text x="211" y="133">+3.3V</text>
<text x="257.1" y="133">GND</text>
<text x="106" y="138">20pF</text>
<text x="144" y="138">PC14</text>
<text x="144" y="140.6">PC15</text>
<text x="154.3" y="142" transform="rotate(-90 154.3 142)">VSS</text>
<text x="156.8" y="142" transform="rotate(-90 156.8 142)">VSS</text>
<text x="159.4" y="142" transform="rotate(-90 159.4 142)">VSS</text>
<text x="161.9" y="142" transform="rotate(-90 161.9 142)">VSS</text>
<text x="164.5" y="142" transform="rotate(-90 164.5 142)">VSSA</text>
<text x="169.1" y="138">PB14</text>
<text x="169.1" y="140.6">PB15</text>
<text x="97.1" y="146.9">GND</text>
<text x="104.8" y="146.1" transform="rotate(-90 104.8 146.1)">C9</text>
<text x="106" y="146.9">20pF</text>
<text x="119.5" y="145.7">Y2</text>
<text x="166.1" y="145.7">U2</text>
<text x="166.4" y="148.2">STM32F103RBTx</text>
<text x="212.2" y="149.5">VBUS</text>
<text x="14.1" y="152">VBUS</text>
<text x="22.6" y="153.3">1N5819</text>
<text x="24.6" y="150.7">D3</text>
<text x="37.5" y="152">VDC</text>
<text x="97.1" y="155.8">GND</text>
<text x="104.8" y="154.9" transform="rotate(-90 104.8 154.9)">C10</text>
<text x="113.9" y="153.3">32.768kHz</text>
<text x="149.2" y="152">GND</text>
<text x="254.7" y="152">VDC</text>
<text x="207.6" y="158.4">GND</text>
<text x="14.6" y="162.2">VDD</text>
<text x="22.6" y="164.7">1N5819</text>
<text x="24.6" y="162.2">D4</text>
<text x="61.9" y="172.3">AMS1117-3.3</text>
<text x="66.2" y="169.8">U1</text>
<text x="89.1" y="169.8">+3.3V</text>
<text x="114.5" y="168.5">+3.3V</text>
<text x="123.4" y="168.5">+3.3V</text>
<text x="131" y="168.5">+3.3V</text>
<text x="138.6" y="168.5">+3.3V</text>
<text x="145" y="168.5">+3.3V</text>
<text x="153.1" y="168.5">VDC</text>
<text x="62.5" y="177.4">VI</text>
<text x="69.6" y="177.4">VO</text>
<text x="84.4" y="180">22uF</text>
<text x="93.5" y="180">100nF</text>
<text x="112.1" y="177.4">C11</text>
<text x="121" y="177.4">C12</text>
<text x="128.6" y="177.4">C13</text>
<text x="136.2" y="177.4">C14</text>
<text x="142.5" y="177.4">C15</text>
<text x="150.2" y="177.4">C17</text>
<text x="43.6" y="181.2">1uF</text>
<text x="51.6" y="181.2">100nF</text>
<text x="67.9" y="181.6" transform="rotate(-90 67.9 181.6)">GND</text>
<text x="83.9" y="185">C4</text>
<text x="94.1" y="185">C5</text>
<text x="42" y="186.3">C1</text>
<text x="52.2" y="186.3">C2</text>
<text x="114.9" y="191.4">GND</text>
<text x="114.9" y="187.8" transform="rotate(-90 114.9 187.8)">100nF</text>
<text x="123.8" y="191.4">GND</text>
<text x="123.8" y="187.8" transform="rotate(-90 123.8 187.8)">100nF</text>
<text x="131.4" y="191.4">GND</text>
<text x="131.4" y="187.8" transform="rotate(-90 131.4 187.8)">100nF</text>
<text x="139" y="191.4">GND</text>
<text x="139.1" y="187.8" transform="rotate(-90 139.1 187.8)">100nF</text>
<text x="145.4" y="191.4">GND</text>
<text x="145.4" y="187.8" transform="rotate(-90 145.4 187.8)">100nF</text>
<text x="153" y="191.4">GND</text>
<text x="153" y="187.8" transform="rotate(-90 153 187.8)">100nF</text>
<text x="37.4" y="195.2">GND</text>
<text x="47.6" y="195.2">GND</text>
<text x="65.3" y="195.2">GND</text>
<text x="79.3" y="195.2">GND</text>
<text x="89.5" y="195.2">GND</text>
</g>
<g font-size="1.8" fill="#a90000">
<text x="139.8" y="27.9">1</text>
<text x="148.7" y="27.9">2</text>
<text x="139.8" y="30.5">3</text>
<text x="139.8" y="33">5</text>
<text x="148.7" y="30.5">4</text>
<text x="148.7" y="33">6</text>
<text x="264.3" y="31.7">1</text>
<text x="264.3" y="34.3">3</text>
<text x="273.2" y="31.7">2</text>
<text x="273.2" y="34.3">4</text>
<text x="264.3" y="36.8">5</text>
<text x="264.3" y="39.4">7</text>
<text x="264.3" y="41.9">9</text>
<text x="272.7" y="41.9">10</text>
<text x="273.2" y="36.8">6</text>
<text x="273.2" y="39.4">8</text>
<text x="263.8" y="44.4">11</text>
<text x="263.8" y="47">13</text>
<text x="272.7" y="44.4">12</text>
<text x="272.7" y="47">14</text>
<text x="263.8" y="49.5">15</text>
<text x="263.8" y="52.1">17</text>
<text x="272.7" y="49.5">16</text>
<text x="272.7" y="52.1">18</text>
<text x="141.7" y="58.4">7</text>
<text x="153.4" y="55.4" transform="rotate(-90 153.4 55.4)">1</text>
<text x="156" y="55.8" transform="rotate(-90 156 55.8)">19</text>
<text x="158.5" y="55.8" transform="rotate(-90 158.5 55.8)">32</text>
<text x="161" y="55.8" transform="rotate(-90 161 55.8)">48</text>
<text x="163.6" y="55.8" transform="rotate(-90 163.6 55.8)">64</text>
<text x="166.1" y="55.8" transform="rotate(-90 166.1 55.8)">13</text>
<text x="174.3" y="58.4">14</text>
<text x="263.8" y="54.6">19</text>
<text x="272.7" y="54.6">20</text>
<text x="141.3" y="63.5">60</text>
<text x="174.3" y="61">15</text>
<text x="174.3" y="63.5">16</text>
<text x="174.3" y="66">17</text>
<text x="174.3" y="68.6">20</text>
<text x="174.3" y="71.1">21</text>
<text x="59.9" y="75.7" transform="rotate(-90 59.9 75.7)">3</text>
<text x="174.3" y="73.7">22</text>
<text x="174.3" y="76.2">23</text>
<text x="53.2" y="80.5">1</text>
<text x="59.9" y="83.3" transform="rotate(-90 59.9 83.3)">2</text>
<text x="78.6" y="83.1">1</text>
<text x="85.3" y="78.2" transform="rotate(-90 85.3 78.2)">3</text>
<text x="174.3" y="78.7">41</text>
<text x="174.3" y="81.3">42</text>
<text x="174.3" y="83.8">43</text>
<text x="230" y="80">1</text>
<text x="230" y="82.5">3</text>
<text x="238.9" y="80">2</text>
<text x="238.9" y="82.5">4</text>
<text x="85.3" y="85.8" transform="rotate(-90 85.3 85.8)">2</text>
<text x="174.3" y="86.4">44</text>
<text x="174.3" y="88.9">45</text>
<text x="230" y="85.1">5</text>
<text x="230" y="87.6">7</text>
<text x="238.9" y="85.1">6</text>
<text x="238.9" y="87.6">8</text>
<text x="141.7" y="91.4">5</text>
<text x="141.7" y="94">6</text>
<text x="174.3" y="91.4">46</text>
<text x="174.3" y="94">49</text>
<text x="229.5" y="92.7">11</text>
<text x="229.5" y="95.2">13</text>
<text x="230" y="90.2">9</text>
<text x="238.4" y="90.2">10</text>
<text x="238.4" y="92.7">12</text>
<text x="238.4" y="95.2">14</text>
<text x="66.8" y="101.6">1</text>
<text x="141.3" y="96.5">54</text>
<text x="141.7" y="101.6">8</text>
<text x="174.3" y="101.6">26</text>
<text x="174.3" y="96.5">50</text>
<text x="229.5" y="97.8">15</text>
<text x="229.5" y="100.3">17</text>
<text x="238.4" y="97.8">16</text>
<text x="238.4" y="100.3">18</text>
<text x="66.8" y="106.7">3</text>
<text x="141.3" y="106.7">10</text>
<text x="141.7" y="104.1">9</text>
<text x="174.3" y="104.1">27</text>
<text x="174.3" y="106.7">28</text>
<text x="229.5" y="102.9">19</text>
<text x="229.5" y="105.4">21</text>
<text x="229.5" y="107.9">23</text>
<text x="238.4" y="102.9">20</text>
<text x="238.4" y="105.4">22</text>
<text x="238.4" y="107.9">24</text>
<text x="66.8" y="109.2">2</text>
<text x="66.8" y="111.8">4</text>
<text x="141.3" y="109.2">11</text>
<text x="141.3" y="111.8">24</text>
<text x="174.3" y="109.2">55</text>
<text x="174.3" y="111.8">56</text>
<text x="229.5" y="110.5">25</text>
<text x="238.4" y="110.5">26</text>
<text x="58.2" y="116.3" transform="rotate(-90 58.2 116.3)">6</text>
<text x="60.7" y="116.3" transform="rotate(-90 60.7 116.3)">5</text>
<text x="141.3" y="114.3">25</text>
<text x="141.3" y="116.8">37</text>
<text x="141.3" y="119.4">38</text>
<text x="174.3" y="114.3">57</text>
<text x="174.3" y="116.8">58</text>
<text x="174.3" y="119.4">59</text>
<text x="141.3" y="121.9">39</text>
<text x="141.3" y="124.5">40</text>
<text x="174.3" y="121.9">61</text>
<text x="174.3" y="124.5">62</text>
<text x="231.3" y="125.7">1</text>
<text x="240.2" y="125.7">2</text>
<text x="141.3" y="127">51</text>
<text x="141.3" y="129.5">52</text>
<text x="174.3" y="127">29</text>
<text x="174.3" y="129.5">30</text>
<text x="231.3" y="128.3">3</text>
<text x="231.3" y="130.8">5</text>
<text x="240.2" y="128.3">4</text>
<text x="240.2" y="130.8">6</text>
<text x="141.3" y="132.1">53</text>
<text x="141.7" y="134.6">2</text>
<text x="141.7" y="137.2">3</text>
<text x="174.3" y="132.1">33</text>
<text x="174.3" y="134.6">34</text>
<text x="174.3" y="137.2">35</text>
<text x="231.3" y="133.3">7</text>
<text x="231.3" y="135.9">9</text>
<text x="239.7" y="135.9">10</text>
<text x="240.2" y="133.3">8</text>
<text x="141.7" y="139.7">4</text>
<text x="174.3" y="139.7">36</text>
<text x="230.8" y="138.4">11</text>
<text x="230.8" y="141">13</text>
<text x="230.8" y="143.5">15</text>
<text x="239.7" y="138.4">12</text>
<text x="239.7" y="141">14</text>
<text x="239.7" y="143.5">16</text>
<text x="153.4" y="144.7" transform="rotate(-90 153.4 144.7)">18</text>
<text x="156" y="144.7" transform="rotate(-90 156 144.7)">31</text>
<text x="158.5" y="144.7" transform="rotate(-90 158.5 144.7)">47</text>
<text x="161" y="144.7" transform="rotate(-90 161 144.7)">63</text>
<text x="163.6" y="144.7" transform="rotate(-90 163.6 144.7)">12</text>
<text x="230.8" y="146">17</text>
<text x="230.8" y="148.6">19</text>
<text x="239.7" y="146">18</text>
<text x="239.7" y="148.6">20</text>
<text x="230.8" y="151.1">21</text>
<text x="230.8" y="153.7">23</text>
<text x="239.7" y="151.1">22</text>
<text x="239.7" y="153.7">24</text>
<text x="230.8" y="156.2">25</text>
<text x="239.7" y="156.2">26</text>
<text x="60.5" y="176.5">3</text>
<text x="73.2" y="176.5">2</text>
<text x="67.1" y="183.6" transform="rotate(-90 67.1 183.6)">1</text>
</g>
<g font-size="1.8" fill="#0f0f0f">
<text x="117.1" y="30.4">BOOT0</text>
<text x="168.9" y="30.4">PB2</text>
<text x="255.6" y="34.2">PB4</text>
<text x="58.4" y="36.7">NRST</text>
<text x="109.2" y="36.7">PA0</text>
<text x="254.7" y="41.8">PA14</text>
<text x="254.7" y="36.7">PA15</text>
<text x="254.7" y="39.3">PA13</text>
<text x="255.6" y="46.9">PB3</text>
<text x="145" y="53.2">VBAT</text>
<text x="254.3" y="49.4">NRST</text>
<text x="132.3" y="58.3">NRST</text>
<text x="180.3" y="58.3">PA0</text>
<text x="210.8" y="54.5">PC12</text>
<text x="131.1" y="63.4">BOOT0</text>
<text x="180.3" y="63.4">PA2</text>
<text x="180.3" y="65.9">PA3</text>
<text x="180.3" y="60.9">PA1</text>
<text x="180.3" y="68.5">PA4</text>
<text x="180.3" y="71">PA5</text>
<text x="180.3" y="76.1">PA7</text>
<text x="180.3" y="73.6">PA6</text>
<text x="29.9" y="78.6">PC11</text>
<text x="180.3" y="78.6">PA8</text>
<text x="180.3" y="83.7">PA10</text>
<text x="180.3" y="81.2">PA9</text>
<text x="220.4" y="82.4">PA12</text>
<text x="220.4" y="79.9">PA11</text>
<text x="245.1" y="82.4">PA9</text>
<text x="245.1" y="79.9">PA8</text>
<text x="180.3" y="86.3">PA11</text>
<text x="180.3" y="88.8">PA12</text>
<text x="220.4" y="87.5">PA10</text>
<text x="245.1" y="87.5">PC10</text>
<text x="180.3" y="91.3">PA13</text>
<text x="180.3" y="93.9">PA14</text>
<text x="220.4" y="90.1">PC11</text>
<text x="221.3" y="92.6">PD2</text>
<text x="221.3" y="95.1">PB6</text>
<text x="245.1" y="90.1">PC12</text>
<text x="245.1" y="92.6">PB5</text>
<text x="245.1" y="95.1">PA6</text>
<text x="133.7" y="96.4">PD2</text>
<text x="133.7" y="101.5">PC0</text>
<text x="180.3" y="101.5">PB0</text>
<text x="180.3" y="96.4">PA15</text>
<text x="221.3" y="97.7">PB7</text>
<text x="221.3" y="100.2">PB9</text>
<text x="245.1" y="97.7">PB8</text>
<text x="245.1" y="100.2">PA5</text>
<text x="25.8" y="107.8">PC4</text>
<text x="86.4" y="106.6">PA12</text>
<text x="133.7" y="104">PC1</text>
<text x="133.7" y="106.6">PC2</text>
<text x="180.3" y="104">PB1</text>
<text x="180.3" y="106.6">PB2</text>
<text x="220" y="107.8">VBAT</text>
<text x="221.3" y="102.8">PC0</text>
<text x="221.3" y="105.3">PB0</text>
<text x="245.1" y="102.8">PC1</text>
<text x="245.1" y="107.8">PC13</text>
<text x="245.1" y="105.3">PA7</text>
<text x="86.4" y="109.1">PA11</text>
<text x="133.7" y="111.7">PC4</text>
<text x="133.7" y="109.1">PC3</text>
<text x="180.3" y="111.7">PB4</text>
<text x="180.3" y="109.1">PB3</text>
<text x="220" y="110.4">NRST</text>
<text x="245.1" y="110.4">PB1</text>
<text x="133.7" y="114.2">PC5</text>
<text x="133.7" y="116.7">PC6</text>
<text x="133.7" y="119.3">PC7</text>
<text x="180.3" y="114.2">PB5</text>
<text x="180.3" y="116.7">PB6</text>
<text x="180.3" y="119.3">PB7</text>
<text x="133.7" y="121.8">PC8</text>
<text x="133.7" y="124.4">PC9</text>
<text x="180.3" y="124.4">PB9</text>
<text x="180.3" y="121.8">PB8</text>
<text x="246.4" y="125.6">PC2</text>
<text x="132.7" y="132">PC12</text>
<text x="132.7" y="129.4">PC11</text>
<text x="132.7" y="126.9">PC10</text>
<text x="180.3" y="126.9">PB10</text>
<text x="180.3" y="129.4">PB11</text>
<text x="180.3" y="132">PB12</text>
<text x="246.4" y="128.2">PA0</text>
<text x="132.7" y="134.5">PC13</text>
<text x="132.7" y="137.1">PC14</text>
<text x="180.3" y="134.5">PB13</text>
<text x="180.3" y="137.1">PB14</text>
<text x="222.6" y="135.8">PC3</text>
<text x="222.6" y="133.2">PA2</text>
<text x="246.4" y="133.2">PA1</text>
<text x="246.4" y="135.8">PA3</text>
<text x="132.7" y="139.6">PC15</text>
<text x="180.3" y="139.6">PB15</text>
<text x="221.6" y="143.4">PB11</text>
<text x="222.6" y="140.9">PC5</text>
<text x="222.6" y="138.3">PA4</text>
<text x="246.4" y="143.4">PB13</text>
<text x="246.4" y="138.3">PC4</text>
<text x="246.4" y="140.9">PB10</text>
<text x="221.6" y="145.9">PB12</text>
<text x="221.6" y="148.5">PB15</text>
<text x="246.4" y="148.5">PC6</text>
<text x="246.4" y="145.9">PB14</text>
<text x="222.6" y="151">PC7</text>
<text x="246.4" y="151">PC8</text>
<text x="246.4" y="153.6">PC9</text>
</g>
<g font-size="1.8" fill="#0000c2">
<text x="22.9" y="82.4">USB Disconnect</text>
<text x="16.5" y="111.7">USB Present</text>
</g>
</svg>
